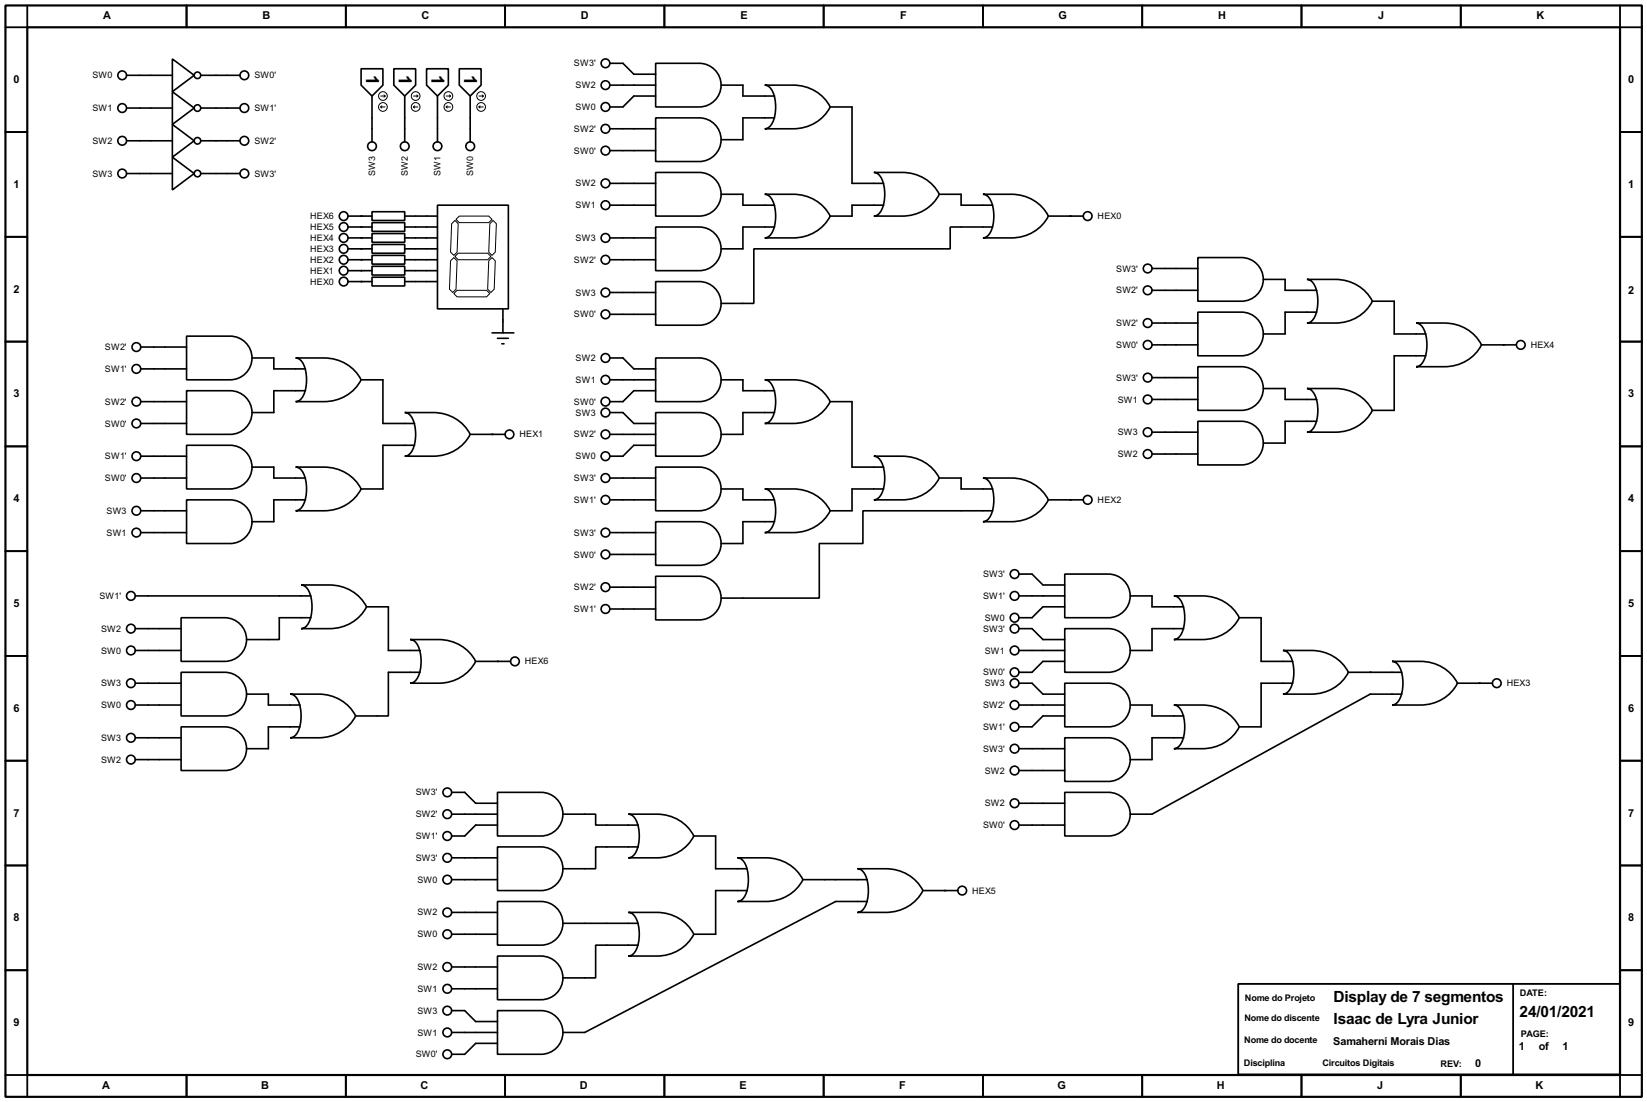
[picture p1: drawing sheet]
<svg xmlns="http://www.w3.org/2000/svg" width="383mm" height="256mm" viewBox="0 0 383 256" stroke-linecap="round" stroke-linejoin="round" font-family="sans-serif">
<path d="M1.3 1.3h381v254h-381zM6.3 6.3h370.9v243.9h-370.9z" fill="none" stroke="#000" stroke-width=".51"/>
<g fill="none" stroke="#000" stroke-width=".42">
<path d="M6.3 1.3v5h-5M43.4 1.3v5M80.5 1.3v5M117.6 1.3v5M154.7 1.3v5M191.8 1.3v5M228.9 1.3v5M265.9 1.3v5M303 1.3v5M340.1 1.3v5M377.2 1.3v5h5.1M1.3 30.7h5"/>
<path d="M377.2 30.7h5.1M1.3 55.1h5M377.2 55.1h5.1M1.3 79.5h5M377.2 79.5h5.1M1.3 103.9h5M377.2 103.9h5.1M1.3 128.3h5M377.2 128.3h5.1M1.3 152.7h5M377.2 152.7h5.1M1.3 177h5"/>
<path d="M377.2 177h5.1M1.3 201.4h5M377.2 201.4h5.1M1.3 225.8h5M288.3 229h88.9v21.1h-88.9zM352.3 229v21.1M377.2 225.8h5.1M1.3 250.2h5v5.1M43.4 250.2v5.1M80.5 250.2v5.1M117.6 250.2v5.1M154.7 250.2v5.1"/>
<path d="M191.8 250.2v5.1M228.9 250.2v5.1M265.9 250.2v5.1M303 250.2v5.1M340.1 250.2v5.1M382.3 250.2h-5.1v5.1"/>
</g>
<g fill="none" stroke="#000" stroke-width=".38">
<path d="M29.5 17.5h10.6M40.1 13.7l5.1 3.8-5.1 3.8zM46.7 17.5h9.2M84.1 16h5.1v3.8l-2.6 2.6-2.5-2.6zM91.7 16h5.1v3.8l-2.6 2.6-2.5-2.6zM99.3 16h5.1v3.8l-2.5 2.6-2.6-2.6zM106.9 16h5.1v3.8l-2.5 2.6-2.6-2.6zM142 14.7h3l2.6 2.6h5.1M142 19.8h10.7M152.7 14.7h10.1a5.1 5.1 0 0 1 5.1 5.1 5.1 5.1 0 0 1-5.1 5.1h-10.1zM167.9 19.8h5.1v2.6h7.3M178.1 19.8h6.6a9.5 9.5 0 0 1 8.6 5.1 9.5 9.5 0 0 1-8.6 5.1h-6.6a3.2 3.2 0 0 0 2.3-3.1 7.7 7.7 0 0 0-1.3-6.7z"/>
<path d="M29.5 32.8h10.6M29.5 25.1h10.6M40.1 36.6l5.1 3.8-5.1 3.8zM40.1 29l5.1 3.8-5.1 3.8zM40.1 21.3l5.1 3.8-5.1 3.9zM46.7 32.8h9.2M46.7 25.1h9.2M86.6 22.4v10.6M94.2 22.4v10.6M101.9 22.4v10.6M109.5 22.4v10.6M142 30h10.7"/>
<path d="M142 35.1h10.7M152.7 27.4h10.1a5.1 5.1 0 0 1 5.1 5.1 5.1 5.1 0 0 1-5.1 5.1h-10.1zM152.7 22.4h-5.1l-2.6 2.5h-3M180.3 27.4h-7.3v5.1h-5.1M193.3 24.9h5.1v17.8h7.3M29.5 40.4h10.6M46.7 40.4h9.2M81 50.3h5.6M81 52.8h5.6M81 55.4h5.6M81 57.9h5.6M86.6 49.3h7.6v2h-7.6z"/>
<path d="M86.6 51.8h7.6v2h-7.6zM86.6 54.4h7.6v2h-7.6zM86.6 56.9h7.6v2h-7.6zM86.6 59.4h7.6v2.1h-7.6zM94.2 50.3h7.7M94.2 52.8h7.7M94.2 55.4h7.7M94.2 57.9h7.7M101.9 47.8h16.5v24.1h-16.5zM142 55.4h10.7M142 42.7h10.7M142 47.8h10.7"/>
<path d="M152.7 40.1h10.1a5.1 5.1 0 0 1 5.1 5.1 5.1 5.1 0 0 1-5.1 5.1h-10.1zM152.7 52.8h10.1a5.1 5.1 0 0 1 5.1 5.1 5.1 5.1 0 0 1-5.1 5.1h-10.1zM167.9 45.2h5.1v2.6h7.3M178.1 45.2h6.6a9.5 9.5 0 0 1 8.6 5.1 9.5 9.5 0 0 1-8.6 5.1h-6.6a3.2 3.2 0 0 0 2.3-3.1 7.7 7.7 0 0 0-1.3-6.7zM180.3 52.8h-7.3v5.1h-5.1M203.5 40.1h6.6a9.5 9.5 0 0 1 8.6 5.1 9.5 9.5 0 0 1-8.6 5.1h-6.6a3.2 3.2 0 0 0 2.3-3.1 7.7 7.7 0 0 0-1.3-6.7zM205.7 47.8h-7.3v2.5h-5.1M218.7 45.2h5.1v2.6h7.3M228.9 45.2h6.6a9.5 9.5 0 0 1 8.6 5.1 9.5 9.5 0 0 1-8.6 5.1h-6.6a3.2 3.2 0 0 0 2.3-3.1 7.7 7.7 0 0 0-1.3-6.7zM231.1 52.8h-9.9v5.1h-45.7v12.7h-7.6M244.1 50.3h8.1M278.9 59.9h10.2a5.1 5.1 0 0 1 5 5.1 5.1 5.1 0 0 1-5 5.1h-10.2z"/>
<path d="M43.4 78.2h10.2a5.1 5.1 0 0 1 5.1 5.1 5.1 5.1 0 0 1-5.1 5.1h-10.2zM81 60.5h5.6M81 63h5.6M81 65.5h5.6M86.6 62h7.6v2h-7.6zM86.6 64.5h7.6v2h-7.6zM94.2 60.5h7.7M94.2 63h7.7M94.2 65.5h7.7M114.6 77.5h5M115.8 78.7h2.6M117.1 71.9v5.6"/>
<path d="M142 60.5h10.7M142 68.1h10.7M142 73.2h10.7M152.7 65.5h10.1a5.1 5.1 0 0 1 5.1 5.1 5.1 5.1 0 0 1-5.1 5.1h-10.1zM268.2 62.5h10.7M268.2 67.6h10.7M268.2 75.2h10.7M278.9 72.6h10.2a5.1 5.1 0 0 1 5 5.1 5.1 5.1 0 0 1-5 5.1h-10.2zM294.1 65h5.1v2.6h7.4M304.3 65h6.6a9.5 9.5 0 0 1 8.6 5.1 9.5 9.5 0 0 1-8.6 5.1h-6.6a3.2 3.2 0 0 0 2.3-3.1 7.7 7.7 0 0 0-1.3-6.7zM306.6 72.6h-7.4v5.1h-5.1M319.5 70.1h5.1v7.6h7.4"/>
<path d="M329.7 75.2h6.6a9.5 9.5 0 0 1 8.6 5.1 9.5 9.5 0 0 1-8.6 5h-6.6a3.2 3.2 0 0 0 2.3-3.1 7.7 7.7 0 0 0-1.3-6.6zM32.8 80.8h10.6M32.8 85.9h10.6M32.8 93.5h10.6M32.8 98.6h10.6M43.4 90.9h10.2a5.1 5.1 0 0 1 5.1 5.1 5.1 5.1 0 0 1-5.1 5.1h-10.2zM58.7 83.3h5.1v2.6h7.3M68.8 83.3h6.6a9.5 9.5 0 0 1 8.7 5.1 9.5 9.5 0 0 1-8.7 5.1h-6.6a3.2 3.2 0 0 0 2.4-3.1 7.7 7.7 0 0 0-1.3-6.7zM71.1 90.9h-7.3v5.1h-5.1M84.1 88.4h5.1v10.2h7.3M94.2 96h6.6a9.5 9.5 0 0 1 8.7 5.1 9.5 9.5 0 0 1-8.7 5.1h-6.6a3.2 3.2 0 0 0 2.4-3.1 7.7 7.7 0 0 0-1.3-6.7zM116.8 80h.5"/>
<path d="M142 83.3h3l2.6 2.6h5.1M142 88.4h10.7M142 96h3l2.6 2.6h5.1M152.7 83.3h10.1a5.1 5.1 0 0 1 5.1 5.1 5.1 5.1 0 0 1-5.1 5.1h-10.1zM152.7 96h10.1a5.1 5.1 0 0 1 5.1 5.1 5.1 5.1 0 0 1-5.1 5.1h-10.1zM152.7 90.9h-5.1l-2.6 2.6h-3M167.9 88.4h5.1v2.5h7.3M178.1 88.4h6.6a9.5 9.5 0 0 1 8.6 5.1 9.5 9.5 0 0 1-8.6 5.1h-6.6a3.2 3.2 0 0 0 2.3-3.2 7.7 7.7 0 0 0-1.3-6.6zM180.3 96h-7.3v5.1h-5.1M193.3 93.5h5.1v15.2h7.3M268.2 80.3h10.7M268.2 87.9h10.7"/>
<path d="M268.2 93h10.7M278.9 85.3h10.2a5.1 5.1 0 0 1 5 5.1 5.1 5.1 0 0 1-5 5.1h-10.2zM278.9 98h10.2a5.1 5.1 0 0 1 5 5.1 5.1 5.1 0 0 1-5 5.1h-10.2zM294.1 90.4h5.1v2.6h7.4M304.3 90.4h6.6a9.5 9.5 0 0 1 8.6 5.1 9.5 9.5 0 0 1-8.6 5.1h-6.6a3.2 3.2 0 0 0 2.3-3.1 7.7 7.7 0 0 0-1.3-6.7zM306.6 98h-7.4v5.1h-5.1M332 82.8h-7.4v12.7h-5.1M344.9 80.3h8.2M32.8 111.3h10.6M32.8 106.2h10.6M32.8 118.9h10.6M43.4 103.6h10.2a5.1 5.1 0 0 1 5.1 5.1 5.1 5.1 0 0 1-5.1 5.1h-10.2z"/>
<path d="M43.4 116.3h10.2a5.1 5.1 0 0 1 5.1 5.1 5.1 5.1 0 0 1-5.1 5.1h-10.2zM58.7 108.7h5.1v2.6h7.3M68.8 108.7h6.6a9.5 9.5 0 0 1 8.7 5.1 9.5 9.5 0 0 1-8.7 5.1h-6.6a3.2 3.2 0 0 0 2.4-3.1 7.7 7.7 0 0 0-1.3-6.7zM71.1 116.3h-7.3v5.1h-5.1M96.5 103.6h-7.3v10.2h-5.1M109.5 101.1h8.1M142 101.1h10.7M142 111.3h10.7M142 116.3h10.7M152.7 108.7h10.1a5.1 5.1 0 0 1 5.1 5.1 5.1 5.1 0 0 1-5.1 5.1h-10.1zM152.7 103.6h-5.1l-2.6 2.6h-3M167.9 113.8h5.1v2.5h7.3"/>
<path d="M178.1 113.8h6.6a9.5 9.5 0 0 1 8.6 5.1 9.5 9.5 0 0 1-8.6 5.1h-6.6a3.2 3.2 0 0 0 2.3-3.2 7.7 7.7 0 0 0-1.3-6.6zM203.5 106.2h6.6a9.5 9.5 0 0 1 8.6 5.1 9.5 9.5 0 0 1-8.6 5h-6.6a3.2 3.2 0 0 0 2.3-3.1 7.7 7.7 0 0 0-1.3-6.6zM205.7 113.8h-7.3v5.1h-5.1M218.7 111.3h5.1v2.5h7.3M228.9 111.3h6.6a9.5 9.5 0 0 1 8.6 5 9.5 9.5 0 0 1-8.6 5.1h-6.6a3.2 3.2 0 0 0 2.3-3.1 7.7 7.7 0 0 0-1.3-6.6zM231.1 118.9h-30.2v7.6h-10.1v12.7h-22.9M244.1 116.3h8.1M268.2 100.6h10.7M268.2 105.7h10.7M31.5 138.7h40.9M32.8 124h10.6M70.1 136.1h6.6a9.5 9.5 0 0 1 8.6 5.1 9.5 9.5 0 0 1-8.6 5.1h-6.6a3.2 3.2 0 0 0 2.4-3.1 7.7 7.7 0 0 0-1.4-6.7z"/>
<path d="M142 124h10.7M142 129h10.7M142 136.7h10.7M152.7 121.4h10.1a5.1 5.1 0 0 1 5.1 5.1 5.1 5.1 0 0 1-5.1 5.1h-10.1zM152.7 134.1h10.1a5.1 5.1 0 0 1 5.1 5.1 5.1 5.1 0 0 1-5.1 5.1h-10.1zM180.3 121.4h-7.3v5.1h-5.1M237.2 133.6h3.1l2.5 2.5h5.1M237.2 138.7h10.7M247.9 133.6h10.2a5.1 5.1 0 0 1 5 5.1 5.1 5.1 0 0 1-5 5.1h-10.2zM263.1 138.7h5.1v2.5h7.4M273.3 138.7h6.6a9.5 9.5 0 0 1 8.6 5.1 9.5 9.5 0 0 1-8.6 5h-6.6a3.2 3.2 0 0 0 2.4-3.1 7.7 7.7 0 0 0-1.4-6.6zM31.5 151.4h10.7"/>
<path d="M31.5 146.3h10.7M31.5 159h10.7M42.2 156.5h10.1a5.1 5.1 0 0 1 5.1 5 5.1 5.1 0 0 1-5.1 5.1h-10.1zM42.2 143.8h10.1a5.1 5.1 0 0 1 5.1 5 5.1 5.1 0 0 1-5.1 5.1h-10.1zM72.4 143.8h-7.4v5h-7.6M85.3 141.2h5.1v10.2h7.4M95.5 148.8h6.6a9.5 9.5 0 0 1 8.6 5.1 9.5 9.5 0 0 1-8.6 5.1h-6.6a3.2 3.2 0 0 0 2.4-3.1 7.7 7.7 0 0 0-1.4-6.7zM97.8 156.5h-7.4v10.1h-7.6M110.7 153.9h8.2M142 141.7h10.7M237.2 159h3.1l2.5 2.5h5.1M237.2 151.4h10.7"/>
<path d="M237.2 146.3h3.1l2.5 2.5h5.1M247.9 146.3h10.2a5.1 5.1 0 0 1 5 5.1 5.1 5.1 0 0 1-5 5.1h-10.2zM247.9 159h10.2a5.1 5.1 0 0 1 5 5.1 5.1 5.1 0 0 1-5 5.1h-10.2zM247.9 153.9h-5.1l-2.5 2.6h-3.1M247.9 141.2h-5.1l-2.5 2.6h-3.1M275.6 146.3h-7.4v5.1h-5.1M288.5 143.8h5.1v10.1h7.4M298.7 151.4h6.6a9.5 9.5 0 0 1 8.6 5.1 9.5 9.5 0 0 1-8.6 5h-6.6a3.2 3.2 0 0 0 2.4-3.1 7.7 7.7 0 0 0-1.4-6.6zM301 159h-7.4v10.2h-5.1M313.9 156.5h12.5M324.1 153.9h6.6a9.5 9.5 0 0 1 8.6 5.1 9.5 9.5 0 0 1-8.6 5.1h-6.6a3.2 3.2 0 0 0 2.4-3.1 7.7 7.7 0 0 0-1.4-6.7zM339.3 159h8.2"/>
<path d="M31.5 164.1h10.7M31.5 171.7h10.7M31.5 176.8h10.7M42.2 169.2h10.1a5.1 5.1 0 0 1 5.1 5 5.1 5.1 0 0 1-5.1 5.1h-10.1zM57.4 161.5h5.1v2.6h7.3M67.6 161.5h6.6a9.5 9.5 0 0 1 8.6 5.1 9.5 9.5 0 0 1-8.6 5.1h-6.6a3.2 3.2 0 0 0 2.3-3.1 7.7 7.7 0 0 0-1.3-6.7zM69.8 169.2h-7.3v5h-5.1M237.2 179.3h10.7M237.2 174.2h10.7M237.2 164.1h10.7M247.9 171.7h10.2a5.1 5.1 0 0 1 5 5.1 5.1 5.1 0 0 1-5 5.1h-10.2zM247.9 166.6h-5.1l-2.5 2.6h-3.1"/>
<path d="M263.1 164.1h5.1v2.5h7.4M273.3 164.1h6.6a9.5 9.5 0 0 1 8.6 5.1 9.5 9.5 0 0 1-8.6 5h-6.6a3.2 3.2 0 0 0 2.4-3.1 7.7 7.7 0 0 0-1.4-6.6zM275.6 171.7h-7.4v5.1h-5.1M326.4 161.5h-7.4l-50.8 28h-5.1M105.2 184.4h3l2.5 2.5h5.1M105.2 189.5h10.6M105.2 199.6h10.6M115.8 184.4h10.2a5.1 5.1 0 0 1 5.1 5.1 5.1 5.1 0 0 1-5.1 5.1h-10.2zM115.8 197.1h10.2a5.1 5.1 0 0 1 5.1 5.1 5.1 5.1 0 0 1-5.1 5.1h-10.2zM115.8 192h-5.1l-2.5 2.6h-3M131.1 189.5h7.6v2.5h9.9M146.3 189.5h6.6a9.5 9.5 0 0 1 8.6 5.1 9.5 9.5 0 0 1-8.6 5h-6.6a3.2 3.2 0 0 0 2.4-3.1 7.7 7.7 0 0 0-1.4-6.6z"/>
<path d="M148.6 197.1h-9.9v5.1h-7.6M161.5 194.6h5.1v7.6h7.4M171.7 199.6h6.6a9.5 9.5 0 0 1 8.6 5.1 9.5 9.5 0 0 1-8.6 5.1h-6.6a3.2 3.2 0 0 0 2.4-3.1 7.7 7.7 0 0 0-1.4-6.7zM237.2 186.9h10.7M237.2 192h10.7M247.9 184.4h10.2a5.1 5.1 0 0 1 5 5.1 5.1 5.1 0 0 1-5 5.1h-10.2zM105.2 212.3h10.6M105.2 217.4h10.6M105.2 204.7h10.6M115.8 209.8h10.2a5.1 5.1 0 0 1 5.1 5.1 5.1 5.1 0 0 1-5.1 5.1h-10.2zM131.1 214.9h17.5M146.3 212.3h6.6a9.5 9.5 0 0 1 8.6 5.1 9.5 9.5 0 0 1-8.6 5.1h-6.6a3.2 3.2 0 0 0 2.4-3.1 7.7 7.7 0 0 0-1.4-6.7z"/>
<path d="M148.6 220h-9.9v7.6h-7.6M174 207.3h-7.4v10.1h-5.1M186.9 204.7h15M199.6 202.2h6.6a9.5 9.5 0 0 1 8.7 5.1 9.5 9.5 0 0 1-8.7 5h-6.6a3.2 3.2 0 0 0 2.4-3.1 7.7 7.7 0 0 0-1.3-6.6zM201.9 209.8h-7.3l-58.5 30.5h-5M214.9 207.3h8.1M105.2 235.2h3l2.5 2.5h5.1M105.2 225h10.6M105.2 230.1h10.6M115.8 235.2h10.2a5.1 5.1 0 0 1 5.1 5.1 5.1 5.1 0 0 1-5.1 5.1h-10.2zM115.8 222.5h10.2a5.1 5.1 0 0 1 5.1 5.1 5.1 5.1 0 0 1-5.1 5.1h-10.2zM105.2 240.3h10.6"/>
<path d="M115.8 242.8h-5.1l-2.5 2.6h-3"/>
<circle cx="28.4" cy="17.5" r="1.02"/>
<circle cx="46" cy="17.5" r=".76"/>
<circle cx="56.9" cy="17.5" r="1.02"/>
<circle cx="141" cy="14.7" r="1.02"/>
<circle cx="141" cy="19.8" r="1.02"/>
<circle cx="28.4" cy="32.8" r="1.02"/>
<circle cx="28.4" cy="25.1" r="1.02"/>
<circle cx="46" cy="32.8" r=".76"/>
<circle cx="46" cy="25.1" r=".76"/>
<circle cx="56.9" cy="32.8" r="1.02"/>
<circle cx="56.9" cy="25.1" r="1.02"/>
<circle cx="86.6" cy="34" r="1.02"/>
<circle cx="94.2" cy="34" r="1.02"/>
<circle cx="101.9" cy="34" r="1.02"/>
<circle cx="109.5" cy="34" r="1.02"/>
<circle cx="141" cy="24.9" r="1.02"/>
<circle cx="141" cy="30" r="1.02"/>
<circle cx="141" cy="35.1" r="1.02"/>
<circle cx="28.4" cy="40.4" r="1.02"/>
<circle cx="46" cy="40.4" r=".76"/>
<circle cx="56.9" cy="40.4" r="1.02"/>
<circle cx="80" cy="50.3" r="1.02"/>
<circle cx="80" cy="52.8" r="1.02"/>
<circle cx="80" cy="55.4" r="1.02"/>
<circle cx="80" cy="57.9" r="1.02"/>
<circle cx="141" cy="47.8" r="1.02"/>
<circle cx="141" cy="55.4" r="1.02"/>
<circle cx="141" cy="42.7" r="1.02"/>
<circle cx="253.2" cy="50.3" r="1.02"/>
<circle cx="80" cy="65.5" r="1.02"/>
<circle cx="80" cy="63" r="1.02"/>
<circle cx="80" cy="60.5" r="1.02"/>
<circle cx="141" cy="60.5" r="1.02"/>
<circle cx="141" cy="68.1" r="1.02"/>
<circle cx="141" cy="73.2" r="1.02"/>
<circle cx="267.2" cy="67.6" r="1.02"/>
<circle cx="267.2" cy="62.5" r="1.02"/>
<circle cx="267.2" cy="75.2" r="1.02"/>
<circle cx="31.7" cy="80.8" r="1.02"/>
<circle cx="31.7" cy="98.6" r="1.02"/>
<circle cx="31.7" cy="85.9" r="1.02"/>
<circle cx="31.7" cy="93.5" r="1.02"/>
<circle cx="141" cy="93.5" r="1.02"/>
<circle cx="141" cy="88.4" r="1.02"/>
<circle cx="141" cy="96" r="1.02"/>
<circle cx="141" cy="83.3" r="1.02"/>
<circle cx="267.2" cy="80.3" r="1.02"/>
<circle cx="267.2" cy="87.9" r="1.02"/>
<circle cx="267.2" cy="93" r="1.02"/>
<circle cx="354.1" cy="80.3" r="1.02"/>
<circle cx="31.7" cy="111.3" r="1.02"/>
<circle cx="31.7" cy="106.2" r="1.02"/>
<circle cx="31.7" cy="118.9" r="1.02"/>
<circle cx="118.6" cy="101.1" r="1.02"/>
<circle cx="141" cy="116.3" r="1.02"/>
<circle cx="141" cy="101.1" r="1.02"/>
<circle cx="141" cy="111.3" r="1.02"/>
<circle cx="141" cy="106.2" r="1.02"/>
<circle cx="253.2" cy="116.3" r="1.02"/>
<circle cx="267.2" cy="100.6" r="1.02"/>
<circle cx="267.2" cy="105.7" r="1.02"/>
<circle cx="30.5" cy="138.7" r="1.02"/>
<circle cx="31.7" cy="124" r="1.02"/>
<circle cx="141" cy="124" r="1.02"/>
<circle cx="141" cy="129" r="1.02"/>
<circle cx="141" cy="136.7" r="1.02"/>
<circle cx="236.2" cy="138.7" r="1.02"/>
<circle cx="236.2" cy="133.6" r="1.02"/>
<circle cx="30.5" cy="151.4" r="1.02"/>
<circle cx="30.5" cy="146.3" r="1.02"/>
<circle cx="30.5" cy="159" r="1.02"/>
<circle cx="119.9" cy="153.9" r="1.02"/>
<circle cx="141" cy="141.7" r="1.02"/>
<circle cx="236.2" cy="151.4" r="1.02"/>
<circle cx="236.2" cy="146.3" r="1.02"/>
<circle cx="236.2" cy="159" r="1.02"/>
<circle cx="236.2" cy="156.5" r="1.02"/>
<circle cx="236.2" cy="143.8" r="1.02"/>
<circle cx="348.5" cy="159" r="1.02"/>
<circle cx="30.5" cy="176.8" r="1.02"/>
<circle cx="30.5" cy="164.1" r="1.02"/>
<circle cx="30.5" cy="171.7" r="1.02"/>
<circle cx="236.2" cy="179.3" r="1.02"/>
<circle cx="236.2" cy="169.2" r="1.02"/>
<circle cx="236.2" cy="174.2" r="1.02"/>
<circle cx="236.2" cy="164.1" r="1.02"/>
<circle cx="104.1" cy="184.4" r="1.02"/>
<circle cx="104.1" cy="194.6" r="1.02"/>
<circle cx="104.1" cy="199.6" r="1.02"/>
<circle cx="104.1" cy="189.5" r="1.02"/>
<circle cx="236.2" cy="186.9" r="1.02"/>
<circle cx="236.2" cy="192" r="1.02"/>
<circle cx="104.1" cy="204.7" r="1.02"/>
<circle cx="104.1" cy="212.3" r="1.02"/>
<circle cx="104.1" cy="217.4" r="1.02"/>
<circle cx="224" cy="207.3" r="1.02"/>
<circle cx="104.1" cy="230.1" r="1.02"/>
<circle cx="104.1" cy="235.2" r="1.02"/>
<circle cx="104.1" cy="225" r="1.02"/>
<circle cx="104.1" cy="245.4" r="1.02"/>
<circle cx="104.1" cy="240.3" r="1.02"/>
</g>
<g fill="#000">
<circle cx="84.1" cy="55.4" r=".19"/>
<circle cx="84.1" cy="57.9" r=".19"/>
<circle cx="84.1" cy="52.8" r=".19"/>
<circle cx="84.1" cy="50.3" r=".19"/>
<circle cx="249.2" cy="50.3" r=".19"/>
<circle cx="84.1" cy="65.5" r=".19"/>
<circle cx="84.1" cy="60.5" r=".19"/>
<circle cx="84.1" cy="63" r=".19"/>
<circle cx="350" cy="80.3" r=".19"/>
<circle cx="114.6" cy="101.1" r=".19"/>
<circle cx="249.2" cy="116.3" r=".19"/>
<circle cx="115.8" cy="153.9" r=".19"/>
<circle cx="319" cy="156.5" r=".19"/>
<circle cx="344.4" cy="159" r=".19"/>
<circle cx="220" cy="207.3" r=".19"/>
</g>
<g fill="none" stroke="#000" stroke-width=".23">
<path d="M88.6 22.4h1.1M88.6 24.9l.3 .2M88.6 24.9h1.1M88.9 24.6l-.3 .3M89.4 22.1l.3 .3M89.7 22.4l-.3 .2M96.3 22.4h1M96.3 24.9h1M96.3 24.9l.2 .2M96.5 24.6l-.2 .3M97 22.1l.3 .3M97.3 22.4l-.3 .2"/>
<path d="M103.9 22.4h1M103.9 24.9h1M103.9 24.9l.2 .2M104.1 24.6l-.2 .3M104.6 22.1l.3 .3M104.9 22.4l-.3 .2M111.5 22.4h1M111.5 24.9h1M111.5 24.9l.3 .2M111.8 24.6l-.3 .3M112.3 22.1l.2 .3M112.5 22.4l-.2 .2"/>
<path d="M105.2 52.1l.7-.8 .8 .8-.3 6.6-.7 .7-.8-.7zM105.9 59.7l.8-.8h6.8l.8 .8-.8 .8h-6.8zM106.2 51.1l.7-.8h6.9l.8 .8-.8 .7h-6.9zM114 52.1l.8-.8 .8 .8-.3 6.6-.7 .7-.8-.7zM104.9 60.7l.8-.8 .7 .8-.2 6.6-.8 .8-.8-.8zM105.7 68.3l.7-.7h6.9l.7 .7-.7 .8h-6.9zM113.8 60.7l.8-.8 .7 .8-.2 6.6-.8 .8-.8-.8z"/>
<circle cx="89.2" cy="24.9" r="1.02"/>
<circle cx="89.2" cy="22.4" r="1.02"/>
<circle cx="96.8" cy="24.9" r="1.02"/>
<circle cx="96.8" cy="22.4" r="1.02"/>
<circle cx="104.4" cy="24.9" r="1.02"/>
<circle cx="104.4" cy="22.4" r="1.02"/>
<circle cx="112" cy="22.4" r="1.02"/>
<circle cx="112" cy="24.9" r="1.02"/>
</g>
<g font-size="4.7">
<text x="85.2" y="17.4" transform="rotate(90 85.2 17.4)">1</text>
<text x="92.8" y="17.4" transform="rotate(90 92.8 17.4)">1</text>
<text x="100.5" y="17.4" transform="rotate(90 100.5 17.4)">1</text>
<text x="108.1" y="17.4" transform="rotate(90 108.1 17.4)">1</text>
</g>
<g font-size="4">
<text x="310.4" y="233.2">Display de 7 segmentos</text>
<text x="310.4" y="238.3">Isaac de Lyra Junior</text>
<text x="353.8" y="236.6">24/01/2021</text>
</g>
<g font-size="2.8">
<text x="24" y="4.4">A</text>
<text x="61.1" y="4.4">B</text>
<text x="98.2" y="4.4">C</text>
<text x="135.3" y="4.4">D</text>
<text x="172.4" y="4.4">E</text>
<text x="209.6" y="4.4">F</text>
<text x="246.5" y="4.4">G</text>
<text x="283.6" y="4.4">H</text>
<text x="320.9" y="4.4">J</text>
<text x="357.8" y="4.4">K</text>
<text x="3.1" y="19.3">0</text>
<text x="379.1" y="19.3">0</text>
<text x="3.1" y="43.7">1</text>
<text x="379.1" y="43.7">1</text>
<text x="3.1" y="68.1">2</text>
<text x="379.1" y="68.4">2</text>
<text x="3.1" y="92.5">3</text>
<text x="379.1" y="92.5">3</text>
<text x="3.1" y="116.9">4</text>
<text x="379.1" y="116.9">4</text>
<text x="3.1" y="141.3">5</text>
<text x="379.1" y="141.3">5</text>
<text x="3.1" y="165.7">6</text>
<text x="379.1" y="165.7">6</text>
<text x="3.1" y="190">7</text>
<text x="379.1" y="190">7</text>
<text x="3.1" y="214.4">8</text>
<text x="379.1" y="214.4">8</text>
<text x="3.1" y="238.8">9</text>
<text x="379.1" y="238.8">9</text>
<text x="310.4" y="243.2">Samaherni Morais Dias</text>
<text x="353.7" y="244.3">1</text>
<text x="358.3" y="244.3">of</text>
<text x="363.8" y="244.3">1</text>
<text x="343.5" y="248.3">0</text>
<text x="23.8" y="253.5">A</text>
<text x="60.8" y="253.5">B</text>
<text x="97.9" y="253.5">C</text>
<text x="135" y="253.5">D</text>
<text x="172.2" y="253.5">E</text>
<text x="209.3" y="253.5">F</text>
<text x="246.2" y="253.5">G</text>
<text x="283.3" y="253.5">H</text>
<text x="320.6" y="253.5">J</text>
<text x="357.5" y="253.5">K</text>
</g>
<g font-size="2.4">
<text x="289.8" y="232.9">Nome do Projeto</text>
<text x="353.9" y="231.9">DATE:</text>
<text x="289.7" y="237.6">Nome do discente</text>
<text x="289.7" y="242.7">Nome do docente</text>
<text x="354.1" y="241.3">PAGE:</text>
<text x="289.6" y="248.1">Disciplina</text>
<text x="307.9" y="248.1">Circuitos Digitais</text>
<text x="335.4" y="248.2">REV:</text>
</g>
<g font-size="2.3">
<text x="133.6" y="15.5">SW3'</text>
<text x="21.5" y="18.2">SW0</text>
<text x="59.2" y="18.2">SW0'</text>
<text x="134" y="20.5">SW2</text>
<text x="21.5" y="25.9">SW1</text>
<text x="59.2" y="25.9">SW1'</text>
<text x="134" y="25.6">SW0</text>
<text x="21.5" y="33.5">SW2</text>
<text x="59.2" y="33.5">SW2'</text>
<text x="133.6" y="30.7">SW2'</text>
<text x="133.6" y="35.8">SW0'</text>
<text x="21.5" y="41.1">SW3</text>
<text x="59.2" y="41.1">SW3'</text>
<text x="87.3" y="41" transform="rotate(-90 87.3 41)">SW3</text>
<text x="95" y="41" transform="rotate(-90 95 41)">SW2</text>
<text x="102.6" y="41" transform="rotate(-90 102.6 41)">SW1</text>
<text x="110.2" y="41" transform="rotate(-90 110.2 41)">SW0</text>
<text x="134" y="43.4">SW2</text>
<text x="72.2" y="51">HEX6</text>
<text x="72.2" y="53.6">HEX5</text>
<text x="134" y="48.5">SW1</text>
<text x="255.6" y="51">HEX0</text>
<text x="72.2" y="56.1">HEX4</text>
<text x="72.2" y="58.6">HEX3</text>
<text x="134" y="56.1">SW3</text>
<text x="72.2" y="61.2">HEX2</text>
<text x="72.2" y="63.7">HEX1</text>
<text x="133.6" y="61.2">SW2'</text>
<text x="259.9" y="63.2">SW3'</text>
<text x="72.2" y="66.3">HEX0</text>
<text x="134" y="68.8">SW3</text>
<text x="259.9" y="68.3">SW2'</text>
<text x="133.6" y="73.9">SW0'</text>
<text x="259.9" y="75.9">SW2'</text>
<text x="24.4" y="81.5">SW2'</text>
<text x="259.9" y="81">SW0'</text>
<text x="356.4" y="81">HEX4</text>
<text x="24.4" y="86.6">SW1'</text>
<text x="134" y="84">SW2</text>
<text x="134" y="89.1">SW1</text>
<text x="259.9" y="88.6">SW3'</text>
<text x="24.4" y="94.2">SW2'</text>
<text x="133.6" y="94.2">SW0'</text>
<text x="260.3" y="93.7">SW1</text>
<text x="24.4" y="99.3">SW0'</text>
<text x="120.9" y="101.8">HEX1</text>
<text x="133.6" y="101.8">SW2'</text>
<text x="134" y="96.7">SW3</text>
<text x="260.3" y="101.3">SW3</text>
<text x="24.4" y="106.9">SW1'</text>
<text x="134" y="106.9">SW0</text>
<text x="260.3" y="106.4">SW2</text>
<text x="24.4" y="112">SW0'</text>
<text x="133.6" y="112">SW3'</text>
<text x="24.8" y="119.6">SW3</text>
<text x="133.6" y="117.1">SW1'</text>
<text x="255.6" y="117.1">HEX2</text>
<text x="24.8" y="124.7">SW1</text>
<text x="133.6" y="124.7">SW3'</text>
<text x="133.6" y="129.8">SW0'</text>
<text x="133.6" y="137.4">SW2'</text>
<text x="228.9" y="134.3">SW3'</text>
<text x="23.1" y="139.4">SW1'</text>
<text x="133.6" y="142.5">SW1'</text>
<text x="228.9" y="139.4">SW1'</text>
<text x="23.5" y="147">SW2</text>
<text x="228.9" y="147">SW3'</text>
<text x="229.3" y="144.5">SW0</text>
<text x="23.5" y="152.1">SW0</text>
<text x="122.2" y="154.6">HEX6</text>
<text x="229.3" y="152.1">SW1</text>
<text x="23.5" y="159.7">SW3</text>
<text x="228.9" y="157.2">SW0'</text>
<text x="229.3" y="159.7">SW3</text>
<text x="350.8" y="159.7">HEX3</text>
<text x="23.5" y="164.8">SW0</text>
<text x="228.9" y="164.8">SW2'</text>
<text x="23.5" y="172.4">SW3</text>
<text x="228.9" y="169.9">SW1'</text>
<text x="23.5" y="177.5">SW2</text>
<text x="228.9" y="175">SW3'</text>
<text x="96.8" y="185.1">SW3'</text>
<text x="229.3" y="180">SW2</text>
<text x="96.8" y="190.2">SW2'</text>
<text x="229.3" y="187.7">SW2</text>
<text x="96.8" y="195.3">SW1'</text>
<text x="228.9" y="192.7">SW0'</text>
<text x="96.8" y="200.4">SW3'</text>
<text x="97.2" y="205.4">SW0</text>
<text x="226.3" y="208">HEX5</text>
<text x="97.2" y="213.1">SW2</text>
<text x="97.2" y="218.1">SW0</text>
<text x="97.2" y="225.8">SW2</text>
<text x="97.2" y="230.8">SW1</text>
<text x="97.2" y="235.9">SW3</text>
<text x="97.2" y="241">SW1</text>
<text x="96.8" y="246.1">SW0'</text>
</g>
</svg>
